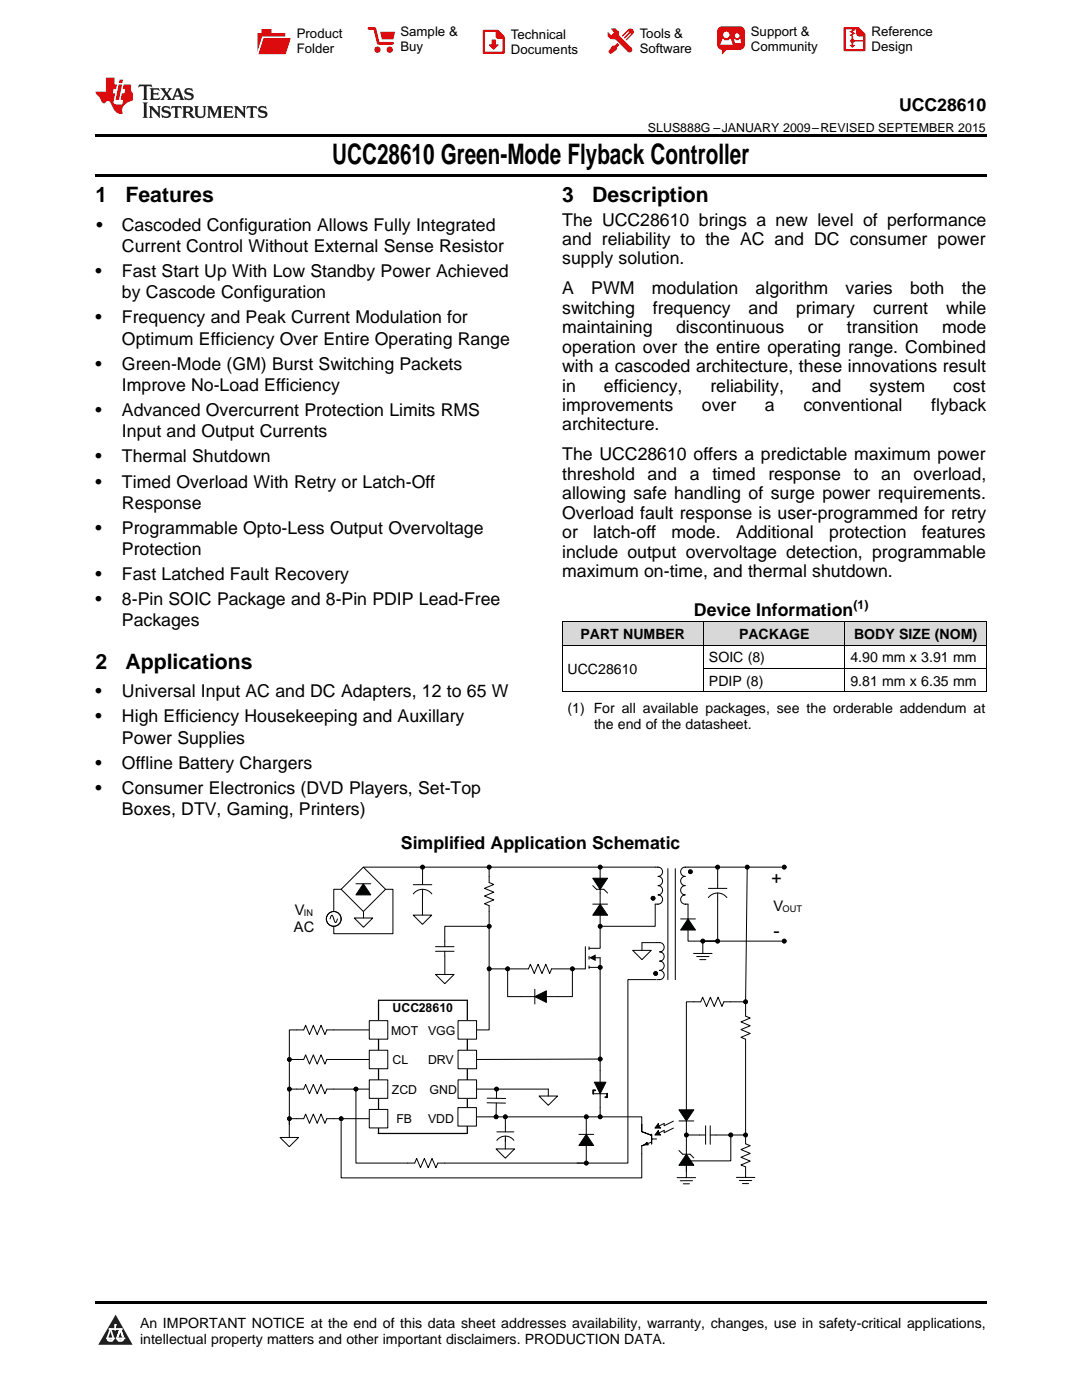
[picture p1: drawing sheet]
<svg xmlns="http://www.w3.org/2000/svg" width="216mm" height="279mm" viewBox="0 0 216 279" stroke-linecap="round" stroke-linejoin="round" font-family="sans-serif">
<g fill="#d8d8d8">
<path d="M112.2 124.1h28.2v4.7h-28.2z"/>
<path d="M140.4 124.1h28.2v4.7h-28.2z"/>
<path d="M168.6 124.1h28.2v4.7h-28.2z"/>
</g>
<path d="M23.1 262.4l3.4 6h-6.9z" fill="#231f20"/>
<path d="M21.4 267.1h1.2l-.3 .5h-.3a.55 .55 0 0 1-.6-.5z" fill-rule="evenodd" fill="#fff"/>
<path d="M21.4 267.1h1.2l-.3 .5h-.3a.55 .55 0 0 1-.6-.5z" fill="none" stroke="#231f20" stroke-width=".34"/>
<path d="M21.4 267.1l1.2 .1-.3 .4h-.5z" fill="none" stroke="#fff" stroke-width=".34"/>
<path d="M23 265.3h.1" fill="none" stroke="#fff" stroke-width=".34"/>
<path d="M23 264.4v.9z" fill="#fff"/>
<path d="M23 264.4v.9z" fill="none" stroke="#fff" stroke-width=".34"/>
<circle cx="23" cy="264.4" r=".17" fill="#fff"/>
<path d="M21.9 265.2h.1" fill="none" stroke="#fff" stroke-width=".34"/>
<path d="M21.9 265.2h2.3z" fill="#fff"/>
<path d="M21.9 265.2h2.3z" fill="none" stroke="#fff" stroke-width=".34"/>
<circle cx="24.2" cy="265.2" r=".17" fill="#fff"/>
<path d="M23.3 267.1h.1" fill="none" stroke="#fff" stroke-width=".34"/>
<path d="M24 265.2l-.7 1.9z" fill="#fff"/>
<path d="M24 265.2l-.7 1.9z" fill="none" stroke="#fff" stroke-width=".34"/>
<path d="M24 265.2l.7 1.9z" fill="#fff"/>
<path d="M24 265.2l.7 1.9z" fill="none" stroke="#fff" stroke-width=".34"/>
<path d="M24.6 267.1h.1" fill="none" stroke="#fff" stroke-width=".34"/>
<circle cx="21.4" cy="267.1" r=".17" fill="#fff"/>
<path d="M22.1 265.2l-.7 1.9z" fill="#fff"/>
<path d="M22.1 265.2l-.7 1.9z" fill="none" stroke="#fff" stroke-width=".34"/>
<path d="M22.1 265.2l.5 1.9z" fill="#fff"/>
<path d="M22.1 265.2l.5 1.9z" fill="none" stroke="#fff" stroke-width=".34"/>
<circle cx="22.6" cy="267.1" r=".17" fill="#fff"/>
<path d="M23.4 267.1h1.3a.65 .65 0 0 1-.7 .5 .65 .65 0 0 1-.6-.5z" fill-rule="evenodd" fill="#fff"/>
<path d="M23.4 267.1h1.3a.65 .65 0 0 1-.7 .5 .65 .65 0 0 1-.6-.5z" fill="none" stroke="#231f20" stroke-width=".34"/>
<path d="M23.4 267.1h1.3l-.4 .5h-.6z" fill="none" stroke="#fff" stroke-width=".34"/>
<path d="M23.3 267.1h.1" fill="none" stroke="#fff" stroke-width=".34"/>
<circle cx="24.7" cy="267.1" r=".17" fill="#fff"/>
<path d="M19 259.7h177.8v.5h-177.8z" fill="#000"/>
<circle cx="156.5" cy="173.1" r=".37" fill="#010202"/>
<circle cx="156.5" cy="173.1" r=".37" fill="none" stroke="#010202" stroke-width=".2"/>
<circle cx="130.3" cy="179.3" r=".37" fill="#010202"/>
<circle cx="130.3" cy="179.3" r=".37" fill="none" stroke="#010202" stroke-width=".2"/>
<circle cx="130.8" cy="194.3" r=".37" fill="#010202"/>
<circle cx="130.8" cy="194.3" r=".37" fill="none" stroke="#010202" stroke-width=".2"/>
<circle cx="143.2" cy="173.1" r=".37" fill="#010202"/>
<circle cx="143.2" cy="173.1" r=".37" fill="none" stroke="#010202" stroke-width=".2"/>
<circle cx="143.2" cy="187.8" r=".37" fill="#010202"/>
<g fill="none" stroke="#010202" stroke-width=".2">
<path d="M119.8 173.1h10.9"/>
<circle cx="143.2" cy="187.8" r=".37"/>
</g>
<circle cx="140.2" cy="187.8" r=".37" fill="#010202"/>
<g fill="none" stroke="#010202" stroke-width=".2">
<path d="M130.7 173.1a1.02 1.02 0 0 1 1.3 .2 1.02 1.02 0 0 1 0 1.3l-.7 .3a.92 .92 0 0 1 .9 .9 .92 .92 0 0 1-.9 .9 .92 .92 0 0 1 .9 1 .92 .92 0 0 1-.9 .9 .92 .92 0 0 1 .9 .9 .92 .92 0 0 1-.9 .9h-.6M137.3 173.1a1.02 1.02 0 0 0-1.2 .2 1.02 1.02 0 0 0-.1 1.3l.7 .3a.92 .92 0 0 0-.9 .9 .92 .92 0 0 0 .9 .9 .92 .92 0 0 0-.9 1 .92 .92 0 0 0 .9 .9 .92 .92 0 0 0-.9 .9 .92 .92 0 0 0 .9 .9h.6M131.1 188.1a1.02 1.02 0 0 1 1.2 .3 1.02 1.02 0 0 1 0 1.3l-.7 .3a.92 .92 0 0 1 .9 .9 .92 .92 0 0 1-.9 .9 .92 .92 0 0 1 .9 .9 .92 .92 0 0 1-.9 1 .92 .92 0 0 1 .9 .9 .92 .92 0 0 1-.9 .9h-.5M57.7 217.4h1.5M119.8 211.4h-24.7"/>
<circle cx="140.2" cy="187.8" r=".37"/>
</g>
<circle cx="137.8" cy="174" r=".37" fill="#010202"/>
<g fill="none" stroke="#010202" stroke-width=".2">
<path d="M133.3 173.4v22.1M134.7 173.4v22.1M137.3 173.1h5.9v4.2M141.4 179.1a2.31 2.31 0 0 1 3.6 0M141.4 177.3h3.6M143.2 178.2v9.6M139.6 226.5h1.2M140.8 224.7v3.7M141.7 224.7v3.7M141.7 226.5h1.2"/>
<circle cx="137.8" cy="174" r=".37"/>
</g>
<circle cx="137" cy="226.5" r=".37" fill="#010202"/>
<g fill="none" stroke="#010202" stroke-width=".2">
<path d="M137 226.5h2.6M148.8 227.2v1.1l.9 .3-1.8 .8 1.8 .8-1.8 .8 1.8 .7-1.8 .8 .9 .4v1"/>
<circle cx="137" cy="226.5" r=".37"/>
</g>
<circle cx="148.8" cy="226.5" r=".37" fill="#010202"/>
<g fill="none" stroke="#010202" stroke-width=".2">
<path d="M138.4 199.9h1.4l.4-.9 .8 1.9 .7-1.9 .8 1.9 .8-1.9 .8 1.9 .3-1h4.4M148.8 201.4v1.4l.9 .4-1.8 .7 1.8 .8-1.8 .8 1.8 .8-1.8 .7 .9 .4v1.4M137 226.5v3.1M148.8 226.5v.7"/>
<circle cx="148.8" cy="226.5" r=".37"/>
</g>
<circle cx="156.5" cy="187.8" r=".37" fill="#010202"/>
<g fill="none" stroke="#010202" stroke-width=".2">
<path d="M148.8 199.9v1.5M148.8 208.8v17.7"/>
<circle cx="156.5" cy="187.8" r=".37"/>
</g>
<circle cx="148.8" cy="199.9" r=".37" fill="#010202"/>
<g fill="none" stroke="#010202" stroke-width=".2">
<path d="M143.2 173.1h13.3M149.1 173.1l-.3 26.8M137.3 185.6v2.2h5.9M140.2 187.8h16.3"/>
<circle cx="148.8" cy="199.9" r=".37"/>
</g>
<circle cx="119.8" cy="173.1" r=".37" fill="#010202"/>
<g fill="none" stroke="#010202" stroke-width=".2">
<path d="M119.8 173.1v2.2M119.8 182.7v2.2"/>
<circle cx="119.8" cy="173.1" r=".37"/>
</g>
<circle cx="119.8" cy="184.9" r=".37" fill="#010202"/>
<g fill="none" stroke="#010202" stroke-width=".2">
<path d="M119.8 178.2v2.2M130.7 180.4v4.5h-10.9M135.8 183.4h3M57.7 211.4h1.5"/>
<circle cx="119.8" cy="184.9" r=".37"/>
</g>
<path d="M137.3 183.4l1.5 2.2h-3z" fill="#010202"/>
<path d="M82.5 178.4a2.31 2.31 0 0 1 3.7 0M82.5 176.6h3.7M84.3 176v.6M84.3 177.5v1.5M137.3 183.4l1.5 2.2h-3zM137.3 180.4v3M138.4 199.9h-1.4v21.6" fill="none" stroke="#010202" stroke-width=".2"/>
<circle cx="84.3" cy="173.1" r=".37" fill="#010202"/>
<g fill="none" stroke="#010202" stroke-width=".2">
<path d="M84.3 173.1v2.9"/>
<circle cx="84.3" cy="173.1" r=".37"/>
</g>
<path d="M68.1 177.5l4.4-4.4 4.4 4.4-4.4 4.4z" fill-rule="evenodd" fill="#fff"/>
<path d="M68.1 177.5l4.4-4.4 4.4 4.4-4.4 4.4zM71 176.4h3" fill="none" stroke="#010202" stroke-width=".2"/>
<path d="M72.5 176.4l1.5 2.2h-3z" fill="#010202"/>
<path d="M72.5 176.4l1.5 2.2h-3z" fill="none" stroke="#010202" stroke-width=".2"/>
<circle cx="66.6" cy="183.4" r="1.48" fill="#fff"/>
<g fill="none" stroke="#010202" stroke-width=".2">
<path d="M68.1 177.5h-1.5v4.4M65.9 183.4l.2-.7 .3 .2 .5 1.2h.1l.3-.7M116.8 188.9v4.5M117.5 189.3h2.3M118.7 191.1h1.1"/>
<circle cx="66.6" cy="183.4" r="1.48"/>
</g>
<path d="M117.5 191.1l1.4-.6v1.3z" fill="#010202"/>
<path d="M86.9 189.9h3.7M86.9 188.9h3.7M88.7 187.8v1.1M88.7 189.9v.9M97.6 193.4h3.7M117.5 193.1h2.3M117.5 189v.5M117.5 190.8v.6M117.5 192.8v.5M119.8 189v.2M119.8 191.1v2.3" fill="none" stroke="#010202" stroke-width=".2"/>
<circle cx="119.8" cy="211.4" r=".37" fill="#010202"/>
<g fill="none" stroke="#010202" stroke-width=".2">
<path d="M119.8 193.4v20.3M59.2 205.5h-1.5v5.9"/>
<circle cx="119.8" cy="211.4" r=".37"/>
</g>
<circle cx="68.1" cy="223.3" r=".37" fill="#010202"/>
<g fill="none" stroke="#010202" stroke-width=".2">
<path d="M72.5 173.1h11.8M97.6 184.9h-8.9v2.9"/>
<circle cx="68.1" cy="223.3" r=".37"/>
</g>
<circle cx="97.6" cy="193.4" r=".37" fill="#010202"/>
<g fill="none" stroke="#010202" stroke-width=".2">
<path d="M97.6 184.9v8.5M59.2 217.4h1.4l.4-1 .8 1.9 .7-1.9 .8 1.9 .8-1.9 .7 1.9 .4-.9h1.4M59.2 223.3h-1.5v1.1M81.4 232.1h1.4l.3-.9 .8 1.8 .8-1.8 .7 1.8 .8-1.8 .8 1.8 .4-.9h1.3M135.5 223.7h2.9"/>
<circle cx="97.6" cy="193.4" r=".37"/>
</g>
<path d="M135.5 221.5h2.9l-1.4 2.2z" fill="#010202"/>
<path d="M135.5 221.5h2.9l-1.4 2.2z" fill="none" stroke="#010202" stroke-width=".2"/>
<path d="M128.5 228.5l.6-.5 .3 .5z" fill="#010202"/>
<path d="M128.1 224.4v1.4l1.9 .8v1.7M128.5 228.5l.6-.5 .3 .5zM128.6 228.4l-.5 .3v1.6M130 226.3v.3M130 227.3h1M130 227.9l-1.9 .8M132.5 224.2l-1.1 .6" fill="none" stroke="#010202" stroke-width=".2"/>
<path d="M131.4 224.2l.1 .5 .3 .4h-1.1z" fill-rule="evenodd" fill="#010202"/>
<path d="M131.4 224.2l.1 .5 .3 .4h-1.1zM132.5 225.6l-1.1 .6M134.4 223.7l-1.9 1v-.5" fill="none" stroke="#010202" stroke-width=".2"/>
<path d="M131.4 225.6l.1 .5 .3 .4h-1.1z" fill-rule="evenodd" fill="#010202"/>
<path d="M131.4 225.6l.1 .5 .3 .4h-1.1zM134.4 225.1l-1.9 1v-.5M135.5 229.6l.7 .8" fill="none" stroke="#010202" stroke-width=".2"/>
<path d="M137 230.4l1.4 2.2h-2.9z" fill="#010202"/>
<path d="M136.2 230.4h1.5l.7 .7M137 230.4l1.4 2.2h-2.9zM137 229.6v.8" fill="none" stroke="#010202" stroke-width=".2"/>
<circle cx="149.1" cy="173.1" r=".37" fill="#010202"/>
<g fill="none" stroke="#010202" stroke-width=".2">
<path d="M84.3 173.1h35.5M97.6 181.9v3M59.2 211.4h1.4l.4-.9 .8 1.9 .7-1.9 .8 1.9 .8-1.9 .7 1.9 .4-1h1.4M137 223.7v2.8M137 232.6v1.3"/>
<circle cx="149.1" cy="173.1" r=".37"/>
</g>
<circle cx="97.6" cy="184.9" r=".37" fill="#010202"/>
<g fill="none" stroke="#010202" stroke-width=".2">
<path d="M97.6 174.9v1.2l.9 .4-1.8 .8 1.8 .8-1.8 .7 1.8 .8-1.8 .8 .9 .3v1.2"/>
<circle cx="97.6" cy="184.9" r=".37"/>
</g>
<circle cx="97.6" cy="173.1" r=".37" fill="#010202"/>
<g fill="none" stroke="#010202" stroke-width=".2">
<path d="M97.6 173.1v1.8M120.5 177.5l.7 .7M59.2 205.5h1.4l.4-.9 .8 1.9 .7-1.9 .8 1.9 .8-1.9 .7 1.9 .4-1h8.5"/>
<circle cx="97.6" cy="173.1" r=".37"/>
</g>
<path d="M118.3 175.3h2.9l-1.4 2.2z" fill="#010202"/>
<path d="M118.3 175.3h2.9l-1.4 2.2zM118.3 176.7l.7 .8h1.5M119.8 177.5v.7" fill="none" stroke="#010202" stroke-width=".2"/>
<circle cx="99.1" cy="217.3" r=".37" fill="#010202"/>
<g fill="none" stroke="#010202" stroke-width=".2">
<path d="M66.6 211.4h7.1M66.6 217.4h4.4"/>
<circle cx="99.1" cy="217.3" r=".37"/>
</g>
<circle cx="71" cy="217.3" r=".37" fill="#010202"/>
<g fill="none" stroke="#010202" stroke-width=".2">
<path d="M57.7 211.4v11.9M59.2 223.3h1.4l.4-1 .8 1.9 .7-1.9 .8 1.9 .8-1.9 .7 1.9 .4-.9h2.9"/>
<circle cx="71" cy="217.3" r=".37"/>
</g>
<circle cx="57.7" cy="211.4" r=".37" fill="#010202"/>
<circle cx="57.7" cy="211.4" r=".37" fill="none" stroke="#010202" stroke-width=".2"/>
<circle cx="57.7" cy="217.3" r=".37" fill="#010202"/>
<circle cx="57.7" cy="217.3" r=".37" fill="none" stroke="#010202" stroke-width=".2"/>
<circle cx="57.7" cy="223.3" r=".37" fill="#010202"/>
<g fill="none" stroke="#010202" stroke-width=".2">
<path d="M118.3 180.4h2.9"/>
<circle cx="57.7" cy="223.3" r=".37"/>
</g>
<path d="M119.8 180.4l1.4 2.3h-2.9z" fill="#010202"/>
<path d="M119.8 180.4l1.4 2.3h-2.9zM73.7 217.4h-2.7v14.7h10.4M95.1 217.4h4M68.1 223.3h5.6" fill="none" stroke="#010202" stroke-width=".2"/>
<circle cx="99" cy="222.9" r=".37" fill="#010202"/>
<g fill="none" stroke="#010202" stroke-width=".2">
<path d="M97.6 193.4v12.1h-2.5M119.8 184.9v4M95.1 222.9h3.9M99.1 227.6a2.12 2.12 0 0 1 3.4 0M99.1 225.9h3.4M100.8 224.9v1M100.8 226.7v1.1"/>
<circle cx="99" cy="222.9" r=".37"/>
</g>
<circle cx="100.8" cy="222.9" r=".37" fill="#010202"/>
<g fill="none" stroke="#010202" stroke-width=".2">
<path d="M99.1 217.4h10.3M99 222.9h1.8v2"/>
<circle cx="100.8" cy="222.9" r=".37"/>
</g>
<circle cx="119.8" cy="222.9" r=".37" fill="#010202"/>
<g fill="none" stroke="#010202" stroke-width=".2">
<path d="M100.8 222.9h16.2M115.5 226.4h3M119.8 221v1.9"/>
<circle cx="119.8" cy="222.9" r=".37"/>
</g>
<path d="M117 226.4l1.5 2.2h-3z" fill="#010202"/>
<path d="M117 226.4l1.5 2.2h-3zM117 228.6v3.5" fill="none" stroke="#010202" stroke-width=".2"/>
<circle cx="117" cy="232.1" r=".37" fill="#010202"/>
<g fill="none" stroke="#010202" stroke-width=".2">
<path d="M88.7 232.1h28.3M117 222.9v3.5M119.8 222.9h8.3v1.5"/>
<circle cx="117" cy="232.1" r=".37"/>
</g>
<circle cx="145.8" cy="226.5" r=".37" fill="#010202"/>
<g fill="none" stroke="#010202" stroke-width=".2">
<path d="M128.1 188.1h3M142.9 226.5h5.9M145.8 226.5v5.2h-8.8"/>
<circle cx="145.8" cy="226.5" r=".37"/>
</g>
<path d="M75.5 199.6h17.7v26.6h-17.7z" fill-rule="evenodd" fill="#fff"/>
<path d="M75.5 226.2h17.7M75.5 226.2v-26.6h17.7v26.6" fill="none" stroke="#010202" stroke-width=".25"/>
<path d="M91.4 221h3.7v3.7h-3.7z" fill-rule="evenodd" fill="#fff"/>
<path d="M91.4 221h3.7v3.7h-3.7z" fill="none" stroke="#010202" stroke-width=".2"/>
<path d="M91.4 215.5h3.7v3.7h-3.7z" fill-rule="evenodd" fill="#fff"/>
<path d="M91.4 215.5h3.7v3.7h-3.7z" fill="none" stroke="#010202" stroke-width=".2"/>
<path d="M91.4 203.7h3.7v3.7h-3.7z" fill-rule="evenodd" fill="#fff"/>
<path d="M91.4 203.7h3.7v3.7h-3.7z" fill="none" stroke="#010202" stroke-width=".2"/>
<path d="M91.4 209.6h3.7v3.7h-3.7z" fill-rule="evenodd" fill="#fff"/>
<path d="M91.4 209.6h3.7v3.7h-3.7z" fill="none" stroke="#010202" stroke-width=".2"/>
<path d="M73.7 215.5h3.7v3.7h-3.7z" fill-rule="evenodd" fill="#fff"/>
<path d="M73.7 215.5h3.7v3.7h-3.7z" fill="none" stroke="#010202" stroke-width=".2"/>
<path d="M73.7 221.4h3.7v3.7h-3.7z" fill-rule="evenodd" fill="#fff"/>
<path d="M73.7 221.4h3.7v3.7h-3.7z" fill="none" stroke="#010202" stroke-width=".2"/>
<path d="M73.7 209.6h3.7v3.7h-3.7z" fill-rule="evenodd" fill="#fff"/>
<path d="M73.7 209.6h3.7v3.7h-3.7z" fill="none" stroke="#010202" stroke-width=".2"/>
<path d="M73.7 203.7h3.7v3.7h-3.7z" fill-rule="evenodd" fill="#fff"/>
<path d="M76.9 177.5h1.5v8.8h-11.8v-1.4M130.9 195.5h-5.6v36.6h-10.2M73.7 203.7h3.7v3.7h-3.7zM68.1 223.3v11.8h60v-4.8" fill="none" stroke="#010202" stroke-width=".2"/>
<circle cx="117" cy="222.9" r=".37" fill="#010202"/>
<g fill="none" stroke="#010202" stroke-width=".2">
<path d="M117 222.9h2.8"/>
<circle cx="117" cy="222.9" r=".37"/>
</g>
<path d="M118.6 216h2.3l-1.1 2.3z" fill-rule="evenodd" fill="#010202"/>
<path d="M118.4 218.3h2.7M118.6 216h2.3l-1.1 2.3zM119.8 213.7v7.3" fill="none" stroke="#010202" stroke-width=".2"/>
<path d="M118.3 217.5l.5 .1-.4 .1v-.1v.8z" fill-rule="evenodd" fill="#010202"/>
<path d="M118.3 217.5l.5 .1-.4 .1v-.1v.8z" fill="none" stroke="#010202" stroke-width=".2"/>
<path d="M121.1 218.2l.1 .1v.7h-.4l-.1-.1h.4v.1z" fill-rule="evenodd" fill="#010202"/>
<path d="M101.3 193.4h4.1l.4-1 .8 1.9 .8-1.9 .7 1.9 .8-1.9 .8 1.9 .4-.9h6.7M103.9 198.9h7.4M106.7 197.4v3M97.2 219.2h3.7M99.1 217.4v1.8M121.1 218.2l.1 .1v.7h-.4l-.1-.1h.4v.1zM97.2 220.1l3.7 .1M99 220.1v2.8" fill="none" stroke="#010202" stroke-width=".2"/>
<path d="M106.7 198.9l2.3-1.2v2.4z" fill-rule="evenodd" fill="#010202"/>
<path d="M106.7 198.9l2.3-1.2v2.4z" fill="none" stroke="#010202" stroke-width=".2"/>
<circle cx="101.3" cy="193.4" r=".37" fill="#010202"/>
<circle cx="101.3" cy="193.4" r=".37" fill="none" stroke="#010202" stroke-width=".2"/>
<circle cx="114.2" cy="193.4" r=".37" fill="#010202"/>
<g fill="none" stroke="#010202" stroke-width=".2">
<path d="M101.3 193.4v5.5h2.6M114.2 193.4v5.5h-2.9"/>
<circle cx="114.2" cy="193.4" r=".37"/>
</g>
<circle cx="119.8" cy="193.1" r=".37" fill="#010202"/>
<circle cx="119.8" cy="193.1" r=".37" fill="none" stroke="#010202" stroke-width=".2"/>
<path d="M70.7 183.2h3.7l-1.9 1.9z" fill="#fff"/>
<path d="M70.7 183.2h3.7l-1.9 1.9zM72.5 182v1.2" fill="none" stroke="#010202" stroke-width=".2"/>
<path d="M82.5 182.6h3.6l-1.8 1.9z" fill="#fff"/>
<path d="M84.3 178.9v3.7M82.5 182.6h3.6l-1.8 1.9z" fill="none" stroke="#010202" stroke-width=".2"/>
<path d="M86.9 194.5h3.7l-1.8 1.8z" fill="#fff"/>
<path d="M86.9 194.5h3.7l-1.8 1.8zM88.8 190.8v3.7" fill="none" stroke="#010202" stroke-width=".2"/>
<path d="M55.9 227h3.7l-1.9 1.9z" fill="#fff"/>
<path d="M55.9 227h3.7l-1.9 1.9zM57.7 223.3v3.7" fill="none" stroke="#010202" stroke-width=".2"/>
<path d="M99 229.3h3.7l-1.9 1.8z" fill="#fff"/>
<path d="M99 229.3h3.7l-1.9 1.8zM100.8 227.9v1.4" fill="none" stroke="#010202" stroke-width=".2"/>
<path d="M107.6 218.7h3.7l-1.9 1.9z" fill="#fff"/>
<path d="M107.6 218.7h3.7l-1.9 1.9zM109.4 217.4v1.3" fill="none" stroke="#010202" stroke-width=".2"/>
<path d="M126.3 189.7h3.6l-1.8 1.8z" fill="#fff"/>
<g fill="none" stroke="#010202" stroke-width=".2">
<path d="M126.3 189.7h3.6l-1.8 1.8zM128.1 188.1v1.6M138.4 190.3h3.7M139 190.9h2.5M139.6 191.5h1.3M140.2 187.8v2.5M135.1 235h3.7M135.7 235.6h2.5M136.3 236.3h1.3M137 232.6v2.4M146.9 235h3.7M147.5 235.6h2.5"/>
<path d="M148.1 236.2h1.3M148.8 233.9v1.1"/>
</g>
<path d="M112.2 138.1h84.6M112.2 128.7h84.6M112.2 124.1h84.6M112.2 124.1v14M140.4 124.1v14M140.4 133.4h56.4M168.6 124.1v14M196.8 124.1v14" fill="none" stroke="#000" stroke-width=".2"/>
<path d="M19 34.8h177.8v.5h-177.8zM19 26.8h177.8v.6h-177.8z" fill="#000"/>
<path d="M27.7 16.9l-.1 .6 .6-.3h.5v.2v2.2l-.2 .4h1l-.2-.4v-2.2v-.2h.5l.6 .3-.2-.6zM29.9 17.6l.2 .4v1.6l-.2 .4h1.9l.1-.6a1.09 1.09 0 0 1-1.3 .1v-.6h.6l.4 .2v-.7l-.2 .2h-.8v-.6l.2-.1a1.01 1.01 0 0 1 1 .3l-.1-.6zM32 17.6l.9 1.2-1 1.2h.9l-.2-.3 .5-.7 .5 .7-.3 .3h1.7l-.2-.3 .1-.4h1l.1 .4-.2 .3h1l-.3-.4-.7-2h-.5l-1 2.2-.8-1.1 .9-1.1h-.9l.2 .2-.4 .7-.4-.7 .2-.2zM35.4 18l.4 1h-.8zM37 17.7a.66 .66 0 0 0-.2 .8 .66 .66 0 0 0 .6 .4l.7 .2 .1 .2a.8 .8 0 0 1-.7 .4 .8 .8 0 0 1-.7-.5l.1 .8 .2-.2a.94 .94 0 0 0 1.1 .1 .94 .94 0 0 0 .4-.9 1.48 1.48 0 0 0-1.3-.6v-.4a1.1 1.1 0 0 1 1.2 .2l-.2-.6-.2 .1-.5-.1zM28.5 20.4l.2 .4v2.3l-.2 .4h1l-.2-.4v-2.3l.2-.4zM29.7 21.2l.2 .4v1.5l-.2 .4h.8l-.3-.4 .1-1.3 1.6 1.8v-2l.2-.4h-.7l.2 .2v1.1l-1.2-1.3zM32.5 21.3a.66 .66 0 0 0-.2 .8 .66 .66 0 0 0 .6 .4l.6 .2 .2 .2a.8 .8 0 0 1-.8 .4 .8 .8 0 0 1-.7-.5l.2 .7 .2-.1a.94 .94 0 0 0 1 .1 .94 .94 0 0 0 .5-1 1.47 1.47 0 0 0-1.3-.6l-.1-.3a1.1 1.1 0 0 1 1.3 .2l-.2-.6-.2 .1-.5-.2zM34.3 21.2l-.2 .6a.64 .64 0 0 1 .8-.3v1.6l-.2 .4h1l-.3-.4 .1-1.6a.66 .66 0 0 1 .8 .3l-.2-.6zM36.3 21.2l.3 .4v1.5l-.3 .4h1l-.2-.2v-.7h.5l.1 .1a.8 .8 0 0 0 1.2 .7l-1-1a.62 .62 0 0 0 .6-.5 .62 .62 0 0 0-.6-.7zM37.1 21.5h.1a.48 .48 0 0 1 .6 0 .48 .48 0 0 1 .1 .6l-.2 .1-.6 .1zM38.7 21.2l.2 .2a2.29 2.29 0 0 0 .4 2 1.05 1.05 0 0 0 1.7-.7v-1.3l.2-.2h-.8l.2 .4v1.1a.61 .61 0 0 1-.6 .6 .61 .61 0 0 1-.6-.6v-1.1l.3-.4zM41.3 21.2l.3 .4v1.5l-.3 .4h.8l-.2-.4v-1.4l.8 1.9 .9-1.9v1.4l-.2 .4h.9l-.2-.4v-1.5l.2-.4h-.8l-.7 1.5-.6-1.5zM44.5 21.2l.2 .4v1.5l-.2 .4h1.9l.2-.6a1.1 1.1 0 0 1-1.4 .2v-.7h.6l.4 .2v-.6l-.2 .1-.8 .1v-.6l.2-.1a1.02 1.02 0 0 1 1.1 .2l-.2-.5zM46.7 21.2l.2 .4v1.5l-.2 .4h.8l-.3-.4 .1-1.3 1.6 1.8v-2l.2-.4h-.7l.2 .2v1.1l-1.2-1.3zM49.3 21.2l-.1 .6a.64 .64 0 0 1 .8-.3v1.6l-.3 .4h1l-.2-.4v-1.6a.66 .66 0 0 1 .8 .3l-.1-.6zM51.7 21.3a.66 .66 0 0 0-.2 .7 .66 .66 0 0 0 .7 .5l.6 .2 .1 .2a.8 .8 0 0 1-.7 .4 .8 .8 0 0 1-.7-.5l.1 .7 .2-.1a.94 .94 0 0 0 1.1 .1 .94 .94 0 0 0 .4-1 1.48 1.48 0 0 0-1.2-.6l-.1-.3a1.1 1.1 0 0 1 1.2 .2l-.2-.6-.1 .1-.6-.2z" fill="#231f20"/>
<path d="M21.1 15.5v2.8h-2v.4l.9 .9a.96 .96 0 0 0 1 1 .59 .59 0 0 1 .5-.4 .59 .59 0 0 1 .5 .3l.4 .8a1.61 1.61 0 0 0 2.1 1.3 1.63 1.63 0 0 1 1.1-2.2l.9-.3v-1.5a1.6 1.6 0 0 1-.4-1.7h-1.4l-.2 .9h.5l-.2 .8h-.5l-.2 1v.3h.5l-.2 .9h-.7a.74 .74 0 0 1-1-.6l.3-1.6h-.5l.2-.8h.5l.1-.9h-.4v-1.4zM23.7 16.9l-.7 3h.8l.6-3zM23.8 15.9l-.1 .7h.7l.2-.7z" fill="#ee1d23"/>
<g fill="#d60000">
<path d="M52.2 5.8h2v.8h2.7v4.2h-5.5v-4.2h.8z" fill-rule="evenodd"/>
<path d="M52.5 7.5h5.6l-1.1 3.3h-5.6z" fill-rule="evenodd"/>
</g>
<path d="M52.4 7.4h5.7v.1h-5.6l-1.1 3.3z" fill-rule="evenodd" fill="#fff"/>
<path d="M52.4 7.4h5.7v.1h-5.6l-1.1 3.3z" fill="none" stroke="#fff" stroke-width=".2"/>
<path d="M73.6 5.7h1.2l.7 2.9h2.8" fill="none" stroke="#d60000" stroke-width=".55"/>
<g fill="#d60000">
<path d="M75.9 6.3h2.9l-.3 1.6h-2.3z" fill-rule="evenodd"/>
<circle cx="75.3" cy="9.9" r=".62"/>
<circle cx="77.8" cy="9.9" r=".62"/>
</g>
<path d="M96.6 6.2h2.7l1.2 1.2v3.1h-3.9z" fill="none" stroke="#d60000" stroke-width=".44"/>
<g fill="#d60000">
<path d="M98.1 7.9h.8v1h.6l-1 1.1-.9-1v-.1h.5z" fill-rule="evenodd"/>
<path d="M98.9 6.2h.4l1.2 1.2v.4h-1.2l-.4-.4z" fill-rule="evenodd"/>
<path d="M122 5.7h.8l.6 .6 .1 .7 2.5 2.5-.7 .8-2.4-2.3-1.1-.2-.6-.6v-.8l.8 .6 .4-.4v-.2l-.4-.5z" fill-rule="evenodd"/>
<path d="M122.2 9.1h.5l.5-.5 .4 .4-.5 .5-.1 .4-1.2 .9-.4-.5z" fill-rule="evenodd"/>
<path d="M125.3 5.9a.67 .67 0 0 1 1 0 .67 .67 0 0 1 0 .9z" fill-rule="evenodd"/>
<path d="M125.3 5.9l1 .9-1.2 1.2h-.2v-.2l.9-.9 .1-.2h-.2l-1 1h-.2v-.2l1-1v-.2h-.2l-1 1h-.2v-.2z" fill-rule="evenodd"/>
<circle cx="125.6" cy="9.9" r=".54"/>
</g>
<path d="M123.4 6.3l-.1 .7" fill="none" stroke="#d60000" stroke-width=".2"/>
<g fill="#d60000">
<path d="M143.4 5.5l.7-.2h3.6a.95 .95 0 0 1 .9 .9v2.8a.95 .95 0 0 1-.9 .9h-3.6a.95 .95 0 0 1-1-.9v-2.8z" fill-rule="evenodd"/>
<path d="M144 9.9h1l-.8 .9h-.2z" fill-rule="evenodd"/>
</g>
<g fill="#fff">
<path d="M146.6 8.6h1.3z"/>
<path d="M144.1 7.8h.3l.1 .2h.8l.2-.2h.3l.4 1.1h-2.5z" fill-rule="evenodd"/>
<path d="M146.5 7.8h.2l.2 .2h.5l.1-.2h.2l.2 .8h-1.3z" fill-rule="evenodd"/>
<circle cx="144.9" cy="6.9" r=".65"/>
<circle cx="147.1" cy="7.1" r=".48"/>
</g>
<path d="M168.5 5.6h2.7l1.3 1.3v3.1h-4z" fill="none" stroke="#d60000" stroke-width=".44"/>
<path d="M170.1 7.3v1.8M170.1 8.1h2.3" fill="none" stroke="#d60000" stroke-width=".3"/>
<g fill="#d60000">
<path d="M170.9 5.6h.3l1.3 1.3v.4h-1.1l-.5-.6z" fill-rule="evenodd"/>
<circle cx="170.1" cy="8.1" r=".42"/>
<circle cx="171.4" cy="6.7" r=".55"/>
</g>
<g fill="#d60000">
<path d="M169.5 9h1.2l-.6 .5z"/>
<path d="M169.8 5.8h.6l.3 .2-.6 .3 .6 .4-.7 .3 .2 .3h-.2l-.5-.3 .6-.3-.6-.4 .6-.3z"/>
</g>
<text font-size="5.6" x="66.3" y="32.8">UCC28610 Green-Mode Flyback Controller</text>
<g font-size="4.2">
<text x="19" y="40.4">1</text>
<text x="25" y="40.4">Features</text>
<text x="112.2" y="40.4">3</text>
<text x="118.2" y="40.4">Description</text>
<text x="19" y="133.5">2</text>
<text x="25" y="133.5">Applications</text>
</g>
<g font-size="3.7" fill="#010202">
<text x="153.9" y="176.5">+</text>
<text x="154.3" y="187">-</text>
</g>
<g font-size="3.5">
<text x="179.4" y="22.2">UCC28610</text>
<text x="19.2" y="46.1">•</text>
<text x="24.3" y="46.1">Cascoded Configuration Allows Fully Integrated</text>
<text x="112.2" y="45">The UCC28610 brings a new level of performance</text>
<text x="24.3" y="50.3">Current Control Without External Sense Resistor</text>
<text x="112.2" y="48.9">and reliability to the AC and DC consumer power</text>
<text x="112.2" y="52.8">supply solution.</text>
<text x="19" y="55.3">•</text>
<text x="24.3" y="55.3">Fast Start Up With Low Standby Power Achieved</text>
<text x="24.3" y="59.5">by Cascode Configuration</text>
<text x="112.2" y="58.7">A</text>
<text x="118" y="58.7">PWM</text>
<text x="130.1" y="58.7">modulation</text>
<text x="150.8" y="58.7">algorithm</text>
<text x="168.7" y="58.7">varies</text>
<text x="181.6" y="58.7">both</text>
<text x="191.9" y="58.7">the</text>
<text x="19" y="64.6">•</text>
<text x="24.3" y="64.6">Frequency and Peak Current Modulation for</text>
<text x="112.2" y="62.6">switching</text>
<text x="130.3" y="62.6">frequency</text>
<text x="149.4" y="62.6">and</text>
<text x="158.9" y="62.6">primary</text>
<text x="174.2" y="62.6">current</text>
<text x="188.8" y="62.6">while</text>
<text x="24.3" y="68.8">Optimum Efficiency Over Entire Operating Range</text>
<text x="112.2" y="66.5">maintaining</text>
<text x="112.2" y="70.4">operation over the entire operating range. Combined</text>
<text x="134.9" y="66.5">discontinuous</text>
<text x="161.2" y="66.5">or</text>
<text x="169" y="66.5">transition</text>
<text x="188" y="66.5">mode</text>
<text x="19" y="73.8">•</text>
<text x="24.3" y="73.8">Green-Mode (GM) Burst Switching Packets</text>
<text x="112.2" y="74.3">with a cascoded architecture, these innovations result</text>
<text x="19" y="83">•</text>
<text x="24.3" y="78">Improve No-Load Efficiency</text>
<text x="24.3" y="83">Advanced Overcurrent Protection Limits RMS</text>
<text x="112.2" y="78.1">in</text>
<text x="112.2" y="82">improvements</text>
<text x="120.5" y="78.1">efficiency,</text>
<text x="140" y="82">over</text>
<text x="141.7" y="78.1">reliability,</text>
<text x="152.6" y="82">a</text>
<text x="160.3" y="82">conventional</text>
<text x="162" y="78.1">and</text>
<text x="173.5" y="78.1">system</text>
<text x="185.8" y="82">flyback</text>
<text x="190.2" y="78.1">cost</text>
<text x="24.3" y="87.3">Input and Output Currents</text>
<text x="112.2" y="85.9">architecture.</text>
<text x="19" y="92.3">•</text>
<text x="24.3" y="92.3">Thermal Shutdown</text>
<text x="112.2" y="91.9">The UCC28610 offers a predictable maximum power</text>
<text x="112.2" y="95.7">threshold</text>
<text x="129.2" y="95.7">and</text>
<text x="137.7" y="95.7">a</text>
<text x="142.2" y="95.7">timed</text>
<text x="153.3" y="95.7">response</text>
<text x="170.4" y="95.7">to</text>
<text x="175.8" y="95.7">an</text>
<text x="182.3" y="95.7">overload,</text>
<text x="19" y="97.3">•</text>
<text x="24.3" y="97.3">Timed Overload With Retry or Latch-Off</text>
<text x="24.3" y="101.5">Response</text>
<text x="112.2" y="99.6">allowing safe handling of surge power requirements.</text>
<text x="19" y="106.5">•</text>
<text x="24.3" y="106.5">Programmable Opto-Less Output Overvoltage</text>
<text x="112.2" y="103.5">Overload fault response is user-programmed for retry</text>
<text x="112.2" y="107.4">or</text>
<text x="118.4" y="107.4">latch-off</text>
<text x="134" y="107.4">mode.</text>
<text x="146.9" y="107.4">Additional</text>
<text x="165.4" y="107.4">protection</text>
<text x="184" y="107.4">features</text>
<text x="24.3" y="110.8">Protection</text>
<text x="112.2" y="111.3">include output overvoltage detection, programmable</text>
<text x="19" y="115.8">•</text>
<text x="24.3" y="115.8">Fast Latched Fault Recovery</text>
<text x="112.2" y="115.1">maximum on-time, and thermal shutdown.</text>
<text x="19" y="120.8">•</text>
<text x="24.3" y="120.8">8-Pin SOIC Package and 8-Pin PDIP Lead-Free</text>
<text x="24.3" y="125">Packages</text>
<text x="138.5" y="122.9">Device Information</text>
<text x="19" y="139.2">•</text>
<text x="24.3" y="139.2">Universal Input AC and DC Adapters, 12 to 65 W</text>
<text x="19" y="144.2">•</text>
<text x="24.3" y="144.2">High Efficiency Housekeeping and Auxillary</text>
<text x="24.3" y="148.4">Power Supplies</text>
<text x="19" y="153.4">•</text>
<text x="24.3" y="153.4">Offline Battery Chargers</text>
<text x="19" y="158.4">•</text>
<text x="24.3" y="158.4">Consumer Electronics (DVD Players, Set-Top</text>
<text x="24.3" y="162.7">Boxes, DTV, Gaming, Printers)</text>
<text x="80" y="169.4">Simplified Application Schematic</text>
</g>
<g font-size="2.9" fill="#010202">
<text x="58.6" y="185.9">AC</text>
<text x="58.8" y="182.5">V</text>
<text x="154.3" y="181.8">V</text>
</g>
<g font-size="2.8">
<text x="115.8" y="127.5">PART NUMBER</text>
<text x="147.5" y="127.5">PACKAGE</text>
<text x="170.4" y="127.5">BODY SIZE (NOM)</text>
<text x="113.2" y="134.5">UCC28610</text>
<text x="141.5" y="132.2">SOIC (8)</text>
<text x="141.5" y="136.8">PDIP (8)</text>
<text x="169.7" y="132.2">4.90 mm x 3.91 mm</text>
<text x="169.7" y="136.8">9.81 mm x 6.35 mm</text>
<text x="113.2" y="142.3">(1) For all available packages, see the orderable addendum at</text>
<text x="118.5" y="145.5">the end of the datasheet.</text>
<text x="27.9" y="265">An IMPORTANT NOTICE at the end of this data sheet addresses availability, warranty, changes, use in safety-critical applications,</text>
<text x="27.9" y="268.2">intellectual property matters and other important disclaimers. PRODUCTION DATA.</text>
</g>
<g font-size="2.6">
<text x="59.2" y="7.6">Product</text>
<text x="59.2" y="10.6">Folder</text>
<text x="79.9" y="7.3">Sample &amp;</text>
<text x="79.9" y="10.2">Buy</text>
<text x="102" y="7.8">Technical</text>
<text x="102" y="10.8">Documents</text>
<text x="127.6" y="7.6">Tools &amp;</text>
<text x="127.6" y="10.6">Software</text>
<text x="149.8" y="7.2">Support &amp;</text>
<text x="149.8" y="10.2">Community</text>
<text x="173.9" y="7.3">Reference</text>
<text x="173.9" y="10.2">Design</text>
</g>
<g font-size="2.5">
<text x="129.3" y="26.3">SLUS888G –JANUARY 2009–REVISED SEPTEMBER 2015</text>
<text x="170.3" y="121.5">(1)</text>
</g>
<g font-size="2.5" fill="#010202">
<text x="78.3" y="202.1">UCC28610</text>
<text x="78" y="206.5">MOT</text>
<text x="85.4" y="206.5">VGG</text>
<text x="78.3" y="212.4">CL</text>
<text x="85.4" y="212.4">DRV</text>
<text x="78.2" y="218.4">ZCD</text>
<text x="85.7" y="218.4">GND</text>
<text x="79.1" y="224.2">FB</text>
<text x="85.4" y="224.2">VDD</text>
</g>
<g font-size="1.8" fill="#010202">
<text x="60.6" y="182.8">IN</text>
<text x="156.2" y="182.1">OUT</text>
</g>
</svg>
